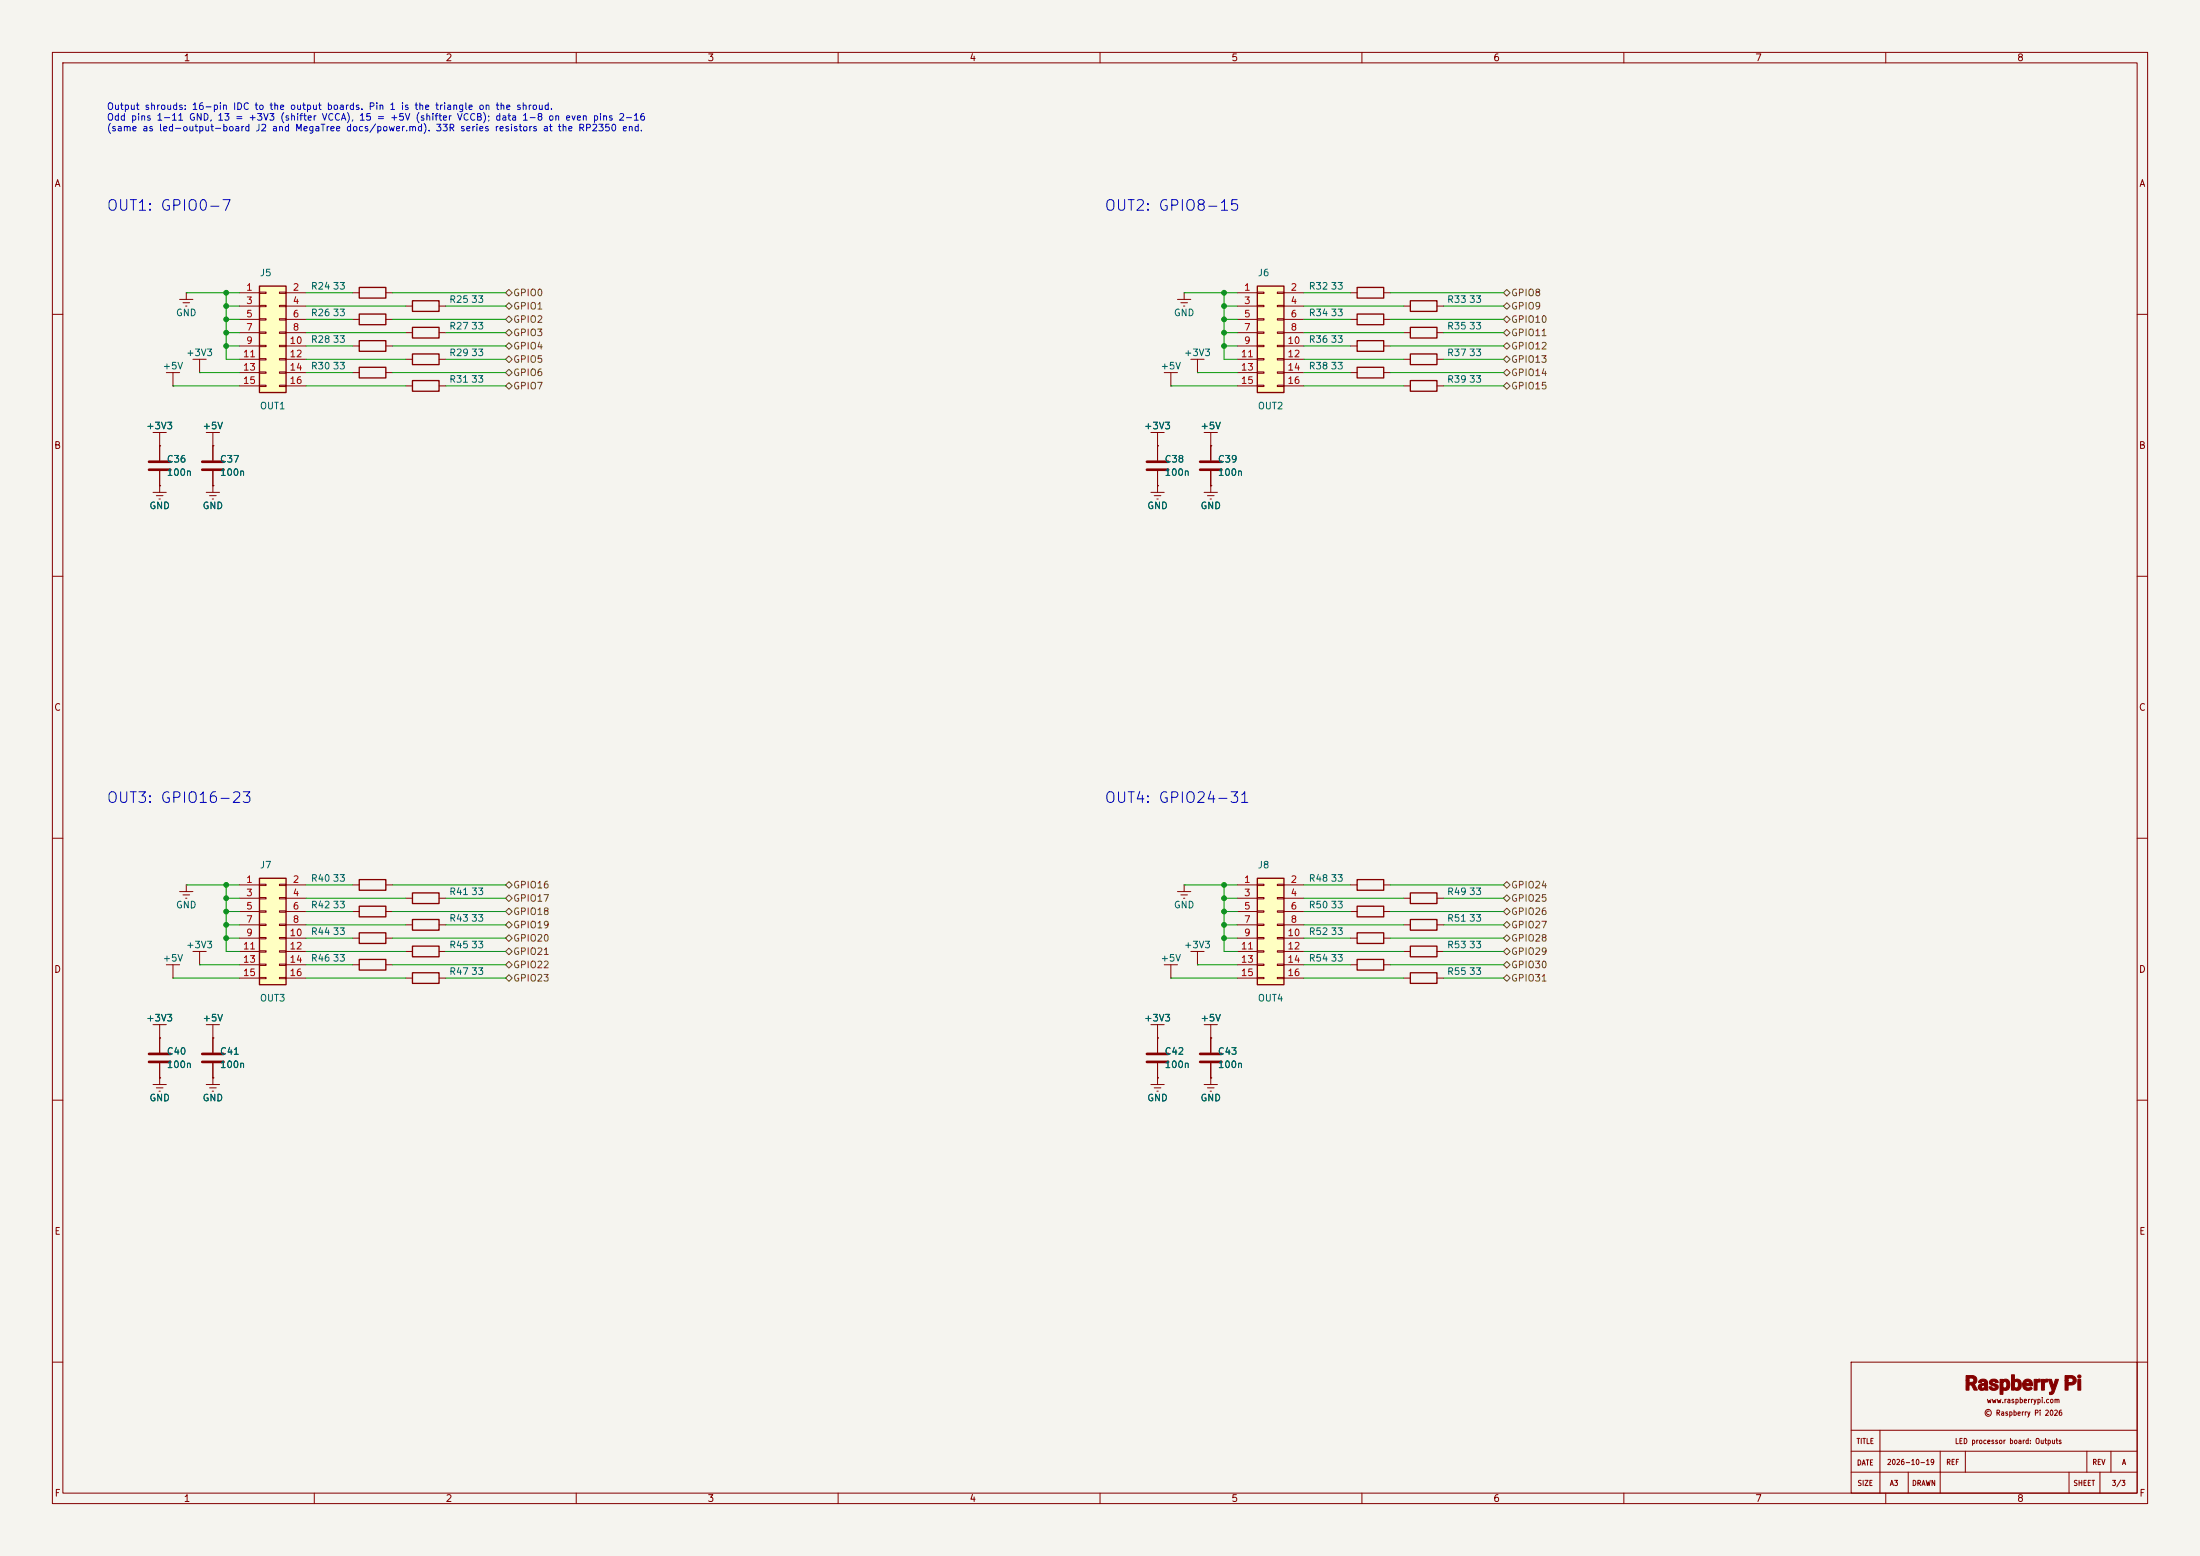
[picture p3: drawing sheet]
<svg xmlns="http://www.w3.org/2000/svg" width="420mm" height="297mm" viewBox="0 0 420 297" stroke-linecap="round" stroke-linejoin="round" font-family="sans-serif">
<path d="M0 0h420v297h-420z" fill="#f5f4ef" stroke="#f5f4ef" stroke-width=".19"/>
<g fill="none" stroke="#840000" stroke-width=".19">
<path d="M10 10h400v277h-400zM12 12h396v273h-396zM60 10v2M110 10v2M160 10v2M210 10v2M260 10v2M310 10v2M360 10v2M10 60h2M408 60h2M219.7 94h2.5"/>
<path d="M220.3 94.6h1.3M220.9 95.3h.2M221 92.7h.1M221 92.7v1.3M229.9 94h2.5M230.5 94.6h1.3M231 95.3h.3M231.1 92.7h.1M231.1 92.7v1.3M10 110h2M408 110h2M10 160h2"/>
<path d="M408 160h2M67.3 174h1.3M67.3 168.9h1.3M67.3 179.1h1.3M73.7 174h1.2M73.7 168.9h1.2M73.7 179.1h1.2M77.5 176.5h1.2M77.5 171.5h1.2M83.8 176.5h1.3M83.8 171.5h1.3M224.8 170.2h2.5"/>
<path d="M225.4 170.8h1.3M225.9 171.5h.3M226.1 168.9h.1M226.1 168.9v1.3M257.8 168.9h1.3M257.8 179.1h1.3M264.2 168.9h1.2M264.2 179.1h1.2M268 176.5h1.2M268 171.5h1.2M274.3 176.5h1.3M274.3 171.5h1.3"/>
<path d="M67.3 184.2h1.3M73.7 184.2h1.2M77.5 181.6h1.2M77.5 186.7h1.2M83.8 181.6h1.3M83.8 186.7h1.3M219.7 195.6h2.5M221 198.1h.1M221 195.6v5.3M222.2 184.2h2.6M223.5 186.7h.1M223.5 184.2v2.5"/>
<path d="M227.3 181.6h2.6M228.6 184.2h.1M228.6 181.6v2.6M229.9 195.6h2.5M231.1 198.1h.1M231.1 195.6v5.3M257.8 184.2h1.3M264.2 184.2h1.2M268 181.6h1.2M268 186.7h1.2M274.3 181.6h1.3M274.3 186.7h1.3"/>
<path d="M10 210h2M219.7 207h2.5M220.3 207.6h1.3M220.9 208.3h.2M221 205.7h.1M221 202.9v4.1M229.9 207h2.5M230.5 207.6h1.3M231 208.3h.3M231.1 205.7h.1M231.1 202.9v4.1M408 210h2"/>
<path d="M10 260h2M353.4 260h54.6v25h-54.6zM353.4 273h54.6M353.4 277h54.6M358.9 273v12M370.4 277v8M375.2 277v4M398.4 277v4M403 277v4M408 260h2M60 285v2M110 285v2"/>
<path d="M160 285v2M210 285v2M260 285v2M310 285v2M353.4 281h54.6M360 285v2M364.3 281v4M395 281v4M400.9 281v4"/>
</g>
<g fill="#840000" stroke="#840000" stroke-width=".19">
<path d="M391.1 263.3h.4a1.28 1.28 0 0 1 .5 1.1l.2-.6a.48 .48 0 0 1 .2-.5 .48 .48 0 0 1 .5 0l-.1 .6a4.7 4.7 0 0 1-1.1 2.3l-.4-.1-.1-.4h.4l.2-.3z"/>
<path d="M381.8 263.3h.5l.1 .1a.81 .81 0 0 1 .9-.1 .81 .81 0 0 1 .4 .9 .85 .85 0 0 1-.3 1 .85 .85 0 0 1-1 0v.9h-.6v-2.2h.6v.4a.43 .43 0 0 0 .4 .6 .43 .43 0 0 0 .3-.6 .43 .43 0 0 0-.2-.5 .43 .43 0 0 0-.5 .1h-.6z"/>
<path d="M377.9 263.5a.92 .92 0 0 1 1.1-.2 .92 .92 0 0 1 .4 1.1l.1 1-.5-.1-.1-.1a.72 .72 0 0 1-.8 .2 .72 .72 0 0 1-.4-.7h.5a.33 .33 0 0 0 .4 .2 .33 .33 0 0 0 .3-.3v-.2a.43 .43 0 0 0-.7 .3h-.5a.85 .85 0 0 1 1.2-.6 .32 .32 0 0 0-.2-.4 .32 .32 0 0 0-.4 .2h-.6z"/>
<path d="M379.9 263.5a.88 .88 0 0 1 1.5 .4h-.4a.29 .29 0 0 0-.4-.2 .29 .29 0 0 0-.2 .3l.3 .1a.67 .67 0 0 1 .8 .8 .67 .67 0 0 1-1 .5 .74 .74 0 0 1-.8-.7h.5a.31 .31 0 0 0 .4 .4 .31 .31 0 0 0 .2-.5h-.1a.75 .75 0 0 1-.9-1z"/>
<path d="M384 262.4h.6v1a.83 .83 0 0 1 1 0 .83 .83 0 0 1 .3 .9 .82 .82 0 0 1-.4 1 .82 .82 0 0 1-1-.1v.1h-.5v-1.1h.6v.5a.43 .43 0 0 0 .5 .2 .43 .43 0 0 0 .2-.6 .42 .42 0 0 0-.3-.6 .42 .42 0 0 0-.4 .5h-.6z"/>
<path d="M386.4 263.5a.96 .96 0 0 1 1.2-.1 .96 .96 0 0 1 .4 1.1h-1.3a.63 .63 0 0 0 1 .3h.1a.3 .3 0 0 1 .1 .4 .3 .3 0 0 1-.4 .1 1.04 1.04 0 0 1-1.1-.2 1.04 1.04 0 0 1-.3-1h1.3a.37 .37 0 0 0-.3-.4 .37 .37 0 0 0-.4 .4h-.6z"/>
<path d="M375.3 262.6h.6a1.02 1.02 0 0 1 1.1 .1 1.02 1.02 0 0 1 .4 1l-.5 .5 .6 1.1h-.6l-.5-.9-.5-.1v1.1h-.6v-2h.6v.2a.27 .27 0 0 0 .1 .3 .27 .27 0 0 0 .3 0 .43 .43 0 0 0 .5-.6 .43 .43 0 0 0-.6-.3h-.3v.4h-.6z"/>
<path d="M388.3 263.3h.5l.1 .2a.33 .33 0 0 1 .3-.3 .33 .33 0 0 1 .3 .2v.4l-.6 .2v1.3l-.6 .1z"/>
<path d="M389.7 263.3h.6v.2a.33 .33 0 0 1 .2-.3 .33 .33 0 0 1 .4 .2v.4l-.6 .2v1.3h-.5z"/>
<path d="M394.2 262.6h.7a1.02 1.02 0 0 1 1.2 .3 1.02 1.02 0 0 1 0 1.2l-.4 .2-.9 .1v1l-.6-.1v-1.8h.6v.4h.3a.46 .46 0 0 0 .7-.5 .46 .46 0 0 0-.7-.4h-.3v.5h-.6z"/>
<path d="M396.7 263.3h.5v2.1l-.5-.1z"/>
<circle cx="396.9" cy="262.7" r=".3"/>
</g>
<g fill="none" stroke="#840000" stroke-width=".25">
<path d="M68.6 173h5.1v2h-5.1zM68.6 167.9h5.1v2h-5.1zM68.6 178.1h5.1v2h-5.1zM78.7 175.5h5.1v2h-5.1zM78.7 170.4h5.1v2.1h-5.1zM259.1 167.9h5.1v2h-5.1zM259.1 178.1h5.1v2h-5.1zM269.2 175.5h5.1v2h-5.1zM269.2 170.4h5.1v2.1h-5.1zM68.6 183.1h5.1v2.1h-5.1zM78.7 180.6h5.1v2h-5.1zM78.7 185.7h5.1v2h-5.1z"/>
<path d="M259.1 183.1h5.1v2.1h-5.1zM269.2 185.7h5.1v2h-5.1zM269.2 180.6h5.1v2h-5.1z"/>
</g>
<path d="M218.9 201.2h4.1M218.9 202.7h4.1M229.1 201.2h4.1M229.1 202.7h4.1" fill="none" stroke="#840000" stroke-width=".51"/>
<path d="M240 167.6h5.1v20.4h-5.1z" fill="#ffffc2"/>
<path d="M78.7 72.6h5.1v2.1h-5.1zM78.7 67.6h5.1v2h-5.1zM240 167.6h5.1v20.4h-5.1z" fill="none" stroke="#840000" stroke-width=".25"/>
<g fill="none" stroke="#840000" stroke-width=".19">
<path d="M77.5 73.7h1.2M77.5 68.6h1.2M83.8 73.7h1.3M83.8 68.6h1.3M219.7 82.6h2.5M221 85.1h.1M221 82.6v5.3M221 89.9v2.8M229.9 82.6h2.5M231.1 85.1h.1M231.1 82.6v5.3M231.1 89.9v2.8"/>
<path d="M236.2 168.9h3.8M236.2 171.5h3.8M236.2 174h3.8M236.2 176.5h3.8M236.2 179.1h3.8M240 168.8h1.3v.2h-1.3zM240 171.3h1.3v.3h-1.3zM240 173.9h1.3v.2h-1.3zM240 176.4h1.3v.3h-1.3zM240 178.9h1.3v.3h-1.3zM243.8 168.8h1.3v.2h-1.3zM243.8 171.3h1.3v.3h-1.3z"/>
<path d="M243.8 173.9h1.3v.2h-1.3zM243.8 176.4h1.3v.3h-1.3zM243.8 178.9h1.3v.3h-1.3zM245.1 168.9h3.8M245.1 171.5h3.8M245.1 174h3.8M245.1 176.5h3.8M245.1 179.1h3.8M39.4 195.6h2.5M40.6 198.1h.1M40.6 195.6v2.5M236.2 181.6h3.8"/>
<path d="M236.2 184.2h3.8M236.2 186.7h3.8M240 181.5h1.3v.2h-1.3zM240 184h1.3v.3h-1.3zM240 186.6h1.3v.2h-1.3zM243.8 181.5h1.3v.2h-1.3zM243.8 184h1.3v.3h-1.3zM243.8 186.6h1.3v.2h-1.3zM245.1 181.6h3.8M245.1 184.2h3.8M245.1 186.7h3.8"/>
</g>
<path d="M218.9 88.1h4.1M218.9 89.7h4.1M229.1 88.1h4.1M229.1 89.7h4.1" fill="none" stroke="#840000" stroke-width=".51"/>
<path d="M240 54.6h5.1v20.3h-5.1z" fill="#ffffc2"/>
<path d="M240 54.6h5.1v20.3h-5.1zM259.1 173h5.1v2h-5.1z" fill="none" stroke="#840000" stroke-width=".25"/>
<g fill="none" stroke="#840000" stroke-width=".19">
<path d="M224.8 57.2h2.5M225.4 57.8h1.3M225.9 58.4h.3M226.1 55.9h.1M226.1 55.9v1.3M236.2 55.9h3.8M236.2 58.4h3.8M240 55.8h1.3v.2h-1.3zM240 58.3h1.3v.2h-1.3zM243.8 55.8h1.3v.2h-1.3zM243.8 58.3h1.3v.2h-1.3zM245.1 55.9h3.8"/>
<path d="M245.1 58.4h3.8M222.2 71.1h2.6M223.5 73.7h.1M223.5 71.1v2.6M227.3 68.6h2.6M228.6 71.1h.1M228.6 68.6v2.5M236.2 61h3.8M236.2 63.5h3.8M236.2 66h3.8M236.2 68.6h3.8M236.2 71.1h3.8"/>
<path d="M236.2 73.7h3.8M240 60.8h1.3v.3h-1.3zM240 63.4h1.3v.2h-1.3zM240 65.9h1.3v.3h-1.3zM240 68.5h1.3v.2h-1.3zM240 71h1.3v.2h-1.3zM240 73.5h1.3v.3h-1.3zM243.8 60.8h1.3v.3h-1.3zM243.8 63.4h1.3v.2h-1.3zM243.8 65.9h1.3v.3h-1.3zM243.8 68.5h1.3v.2h-1.3zM243.8 71h1.3v.2h-1.3z"/>
<path d="M243.8 73.5h1.3v.3h-1.3zM245.1 61h3.8M245.1 63.5h3.8M245.1 66h3.8M245.1 68.6h3.8M245.1 71.1h3.8M245.1 73.7h3.8M29.2 94h2.5M29.8 94.6h1.3M30.4 95.3h.2M30.5 92.7h.1M30.5 85.1v2.8"/>
<path d="M30.5 89.9v4.1M39.4 94h2.5M40 94.6h1.3M40.5 95.3h.3M40.6 92.7h.1M40.6 85.1v2.8M40.6 89.9v4.1M34.3 170.2h2.5M34.9 170.8h1.3M35.4 171.5h.3M35.6 168.9h.1M35.6 168.9v1.3"/>
<path d="M257.8 174h1.3M264.2 174h1.2M29.2 195.6h2.5M30.5 198.1h.1M30.5 195.6v5.3M31.7 184.2h2.6M33 186.7h.1M33 184.2v2.5M36.8 181.6h2.6M38.1 184.2h.1M38.1 181.6v2.6M40.6 198.1v2.8"/>
<path d="M29.2 207h2.5M29.8 207.6h1.3M30.4 208.3h.2M30.5 205.7h.1M30.5 202.9v4.1M39.4 207h2.5M40 207.6h1.3M40.5 208.3h.3M40.6 205.7h.1M40.6 202.9v4.1"/>
</g>
<path d="M28.4 88.1h4.1M28.4 89.7h4.1M38.6 88.1h4.1M38.6 89.7h4.1M28.4 201.2h4.1M28.4 202.7h4.1M38.6 201.2h4.1M38.6 202.7h4.1" fill="none" stroke="#840000" stroke-width=".51"/>
<path d="M49.5 167.6h5.1v20.4h-5.1z" fill="#ffffc2"/>
<path d="M49.5 167.6h5.1v20.4h-5.1z" fill="none" stroke="#840000" stroke-width=".25"/>
<g fill="none" stroke="#840000" stroke-width=".19">
<path d="M45.7 168.9h3.8M45.7 171.5h3.8M45.7 174h3.8M45.7 176.5h3.8M45.7 179.1h3.8M49.5 168.8h1.3v.2h-1.3zM49.5 171.3h1.3v.3h-1.3zM49.5 173.9h1.3v.2h-1.3zM49.5 176.4h1.3v.3h-1.3zM49.5 178.9h1.3v.3h-1.3zM53.3 168.8h1.3v.2h-1.3zM53.3 171.3h1.3v.3h-1.3z"/>
<path d="M53.3 173.9h1.3v.2h-1.3zM53.3 176.4h1.3v.3h-1.3zM53.3 178.9h1.3v.3h-1.3zM54.6 168.9h3.8M54.6 171.5h3.8M54.6 174h3.8M54.6 176.5h3.8M54.6 179.1h3.8M45.7 181.6h3.8M45.7 184.2h3.8M45.7 186.7h3.8M49.5 181.5h1.3v.2h-1.3z"/>
<path d="M49.5 184h1.3v.3h-1.3zM49.5 186.6h1.3v.2h-1.3zM53.3 181.5h1.3v.2h-1.3zM53.3 184h1.3v.3h-1.3zM53.3 186.6h1.3v.2h-1.3zM54.6 181.6h3.8M54.6 184.2h3.8M54.6 186.7h3.8"/>
</g>
<path d="M49.5 54.6h5.1v20.3h-5.1z" fill="#ffffc2"/>
<g fill="none" stroke="#840000" stroke-width=".25">
<path d="M49.5 54.6h5.1v20.3h-5.1zM68.6 59.9h5.1v2.1h-5.1zM68.6 54.9h5.1v2h-5.1zM78.7 57.4h5.1v2h-5.1zM259.1 59.9h5.1v2.1h-5.1zM259.1 54.9h5.1v2h-5.1zM269.2 57.4h5.1v2h-5.1zM68.6 70.1h5.1v2h-5.1zM68.6 65h5.1v2.1h-5.1zM78.7 62.5h5.1v2h-5.1zM259.1 70.1h5.1v2h-5.1zM259.1 65h5.1v2.1h-5.1z"/>
<path d="M269.2 67.6h5.1v2h-5.1zM269.2 62.5h5.1v2h-5.1zM269.2 72.6h5.1v2.1h-5.1z"/>
</g>
<g fill="none" stroke="#840000" stroke-width=".19">
<path d="M34.3 57.2h2.5M34.9 57.8h1.3M35.4 58.4h.3M35.6 55.9h.1M35.6 55.9v1.3M45.7 55.9h3.8M45.7 58.4h3.8M49.5 55.8h1.3v.2h-1.3zM49.5 58.3h1.3v.2h-1.3zM53.3 55.8h1.3v.2h-1.3zM53.3 58.3h1.3v.2h-1.3zM54.6 55.9h3.8"/>
<path d="M54.6 58.4h3.8M67.3 55.9h1.3M73.7 55.9h1.2M77.5 58.4h1.2M83.8 58.4h1.3M257.8 55.9h1.3M264.2 55.9h1.2M268 58.4h1.2M274.3 58.4h1.3M31.7 71.1h2.6M33 73.7h.1M33 71.1v2.6"/>
<path d="M36.8 68.6h2.6M38.1 71.1h.1M38.1 68.6v2.5M45.7 61h3.8M45.7 63.5h3.8M45.7 66h3.8M45.7 68.6h3.8M45.7 71.1h3.8M45.7 73.7h3.8M49.5 60.8h1.3v.3h-1.3zM49.5 63.4h1.3v.2h-1.3zM49.5 65.9h1.3v.3h-1.3z"/>
<path d="M49.5 68.5h1.3v.2h-1.3zM49.5 71h1.3v.2h-1.3zM49.5 73.5h1.3v.3h-1.3zM53.3 60.8h1.3v.3h-1.3zM53.3 63.4h1.3v.2h-1.3zM53.3 65.9h1.3v.3h-1.3zM53.3 68.5h1.3v.2h-1.3zM53.3 71h1.3v.2h-1.3zM53.3 73.5h1.3v.3h-1.3zM54.6 61h3.8M54.6 63.5h3.8M54.6 66h3.8"/>
<path d="M54.6 68.6h3.8M54.6 71.1h3.8M54.6 73.7h3.8M67.3 61h1.3M67.3 66h1.3M67.3 71.1h1.3M73.7 61h1.2M73.7 66h1.2M73.7 71.1h1.2M77.5 63.5h1.2M83.8 63.5h1.3M257.8 61h1.3"/>
<path d="M257.8 66h1.3M257.8 71.1h1.3M264.2 61h1.2M264.2 66h1.2M264.2 71.1h1.2M268 63.5h1.2M268 68.6h1.2M268 73.7h1.2M274.3 63.5h1.3M274.3 68.6h1.3M274.3 73.7h1.3M29.2 82.6h2.5"/>
<path d="M30.5 85.1h.1M30.5 92.7h.1M30.5 82.6v5.3M30.5 89.9v2.8M39.4 82.6h2.5M40.6 85.1h.1M40.6 92.7h.1M40.6 82.6v5.3M40.6 89.9v2.8M221 92.7h.1M221 85.1h.1M221 85.1v2.8"/>
<path d="M221 89.9v2.8M231.1 92.7h.1M231.1 85.1h.1M231.1 85.1v2.8M231.1 89.9v2.8M30.5 198.1h.1M30.5 198.1v2.8M40.6 198.1h.1M40.6 198.1v2.8M221 198.1h.1M221 198.1v2.8M231.1 198.1h.1"/>
<path d="M231.1 198.1v2.8M30.5 205.7h.1M30.5 202.9v2.8M40.6 205.7h.1M40.6 202.9v2.8M221 205.7h.1M221 202.9v2.8M231.1 205.7h.1M231.1 202.9v2.8"/>
</g>
<g fill="none" stroke="#725600" stroke-width=".19">
<path d="M96.5 55.9l.7-.7 .6 .7-.6 .6zM96.5 58.4l.7-.6 .6 .6-.6 .7zM287 58.4l.7-.6 .6 .6-.6 .7zM287 55.9l.7-.7 .6 .7-.6 .6zM96.5 73.7l.7-.7 .6 .7-.6 .6zM96.5 71.1l.7-.6 .6 .6-.6 .7zM96.5 68.6l.7-.7 .6 .7-.6 .6zM96.5 66l.7-.6 .6 .6-.6 .7zM96.5 61l.7-.7 .6 .7-.6 .6zM97.2 62.9l.6 .6-.6 .6-.7-.6zM287 66l.7-.6 .6 .6-.6 .7zM287 61l.7-.7 .6 .7-.6 .6z"/>
<path d="M287 63.5l.7-.6 .6 .6-.6 .6zM287 68.6l.7-.7 .6 .7-.6 .6zM287 71.1l.7-.6 .6 .6-.6 .7zM287 73.7l.7-.7 .6 .7-.6 .6zM96.5 171.5l.7-.7 .6 .7-.6 .6zM96.5 168.9l.7-.6 .6 .6-.6 .6zM96.5 179.1l.7-.7 .6 .7-.6 .6zM96.5 176.5l.7-.6 .6 .6-.6 .7zM96.5 174l.7-.6 .6 .6-.6 .6zM287 174l.7-.6 .6 .6-.6 .6zM287 171.5l.7-.7 .6 .7-.6 .6zM287 168.9l.7-.6 .6 .6-.6 .6z"/>
<path d="M287 176.5l.7-.6 .6 .6-.6 .7zM287 179.1l.7-.7 .6 .7-.6 .6zM96.5 184.2l.7-.7 .6 .7-.6 .6zM96.5 181.6l.7-.6 .6 .6-.6 .6zM96.5 186.7l.7-.6 .6 .6-.6 .6zM287 186.7l.7-.6 .6 .6-.6 .6zM287 181.6l.7-.6 .6 .6-.6 .6zM287 184.2l.7-.7 .6 .7-.6 .6z"/>
</g>
<g fill="none" stroke="#009600" stroke-width=".19">
<path d="M35.6 55.9h10.1M43.2 55.9v12.7h2.5M43.2 58.4h2.5M58.4 58.4h19.1M58.4 55.9h8.9M74.9 55.9h21.6M85.1 58.4h11.4M226.1 55.9h10.1M233.7 58.4h2.5M233.7 55.9v12.7h2.5M248.9 58.4h19.1M248.9 55.9h8.9"/>
<path d="M265.4 55.9h21.6M275.6 58.4h11.4M33 73.7h12.7M38.1 71.1h7.6M43.2 66h2.5M43.2 61h2.5M43.2 63.5h2.5M58.4 73.7h19.1M58.4 66h8.9M58.4 61h8.9M58.4 63.5h19.1M58.4 68.6h19.1"/>
<path d="M58.4 71.1h8.9M74.9 66h21.6M74.9 61h21.6M74.9 71.1h21.6M85.1 73.7h11.4M85.1 63.5h11.4M85.1 68.6h11.4M223.5 73.7h12.7M228.6 71.1h7.6M233.7 66h2.5M233.7 61h2.5M233.7 63.5h2.5"/>
<path d="M248.9 73.7h19.1M248.9 66h8.9M248.9 61h8.9M248.9 63.5h19.1M248.9 68.6h19.1M248.9 71.1h8.9M265.4 66h21.6M265.4 61h21.6M265.4 71.1h21.6M275.6 73.7h11.4M275.6 63.5h11.4M275.6 68.6h11.4"/>
<path d="M35.6 168.9h10.1M43.2 168.9v12.7h2.5M43.2 179.1h2.5M43.2 171.5h2.5M43.2 174h2.5M43.2 176.5h2.5M58.4 179.1h8.9M58.4 168.9h8.9M58.4 171.5h19.1M58.4 174h8.9M58.4 176.5h19.1M74.9 179.1h21.6"/>
<path d="M74.9 168.9h21.6M74.9 174h21.6M85.1 171.5h11.4M85.1 176.5h11.4M226.1 168.9h10.1M233.7 179.1h2.5M233.7 168.9v12.7h2.5M233.7 171.5h2.5M233.7 174h2.5M233.7 176.5h2.5M248.9 179.1h8.9M248.9 168.9h8.9"/>
<path d="M248.9 171.5h19.1M248.9 174h8.9M248.9 176.5h19.1M265.4 179.1h21.6M265.4 168.9h21.6M265.4 174h21.6M275.6 171.5h11.4M275.6 176.5h11.4M33 186.7h12.7M38.1 184.2h7.6M58.4 186.7h19.1M58.4 184.2h8.9"/>
<path d="M58.4 181.6h19.1M74.9 184.2h21.6M85.1 186.7h11.4M85.1 181.6h11.4M223.5 186.7h12.7M228.6 184.2h7.6M248.9 186.7h19.1M248.9 184.2h8.9M248.9 181.6h19.1M265.4 184.2h21.6M275.6 186.7h11.4M275.6 181.6h11.4"/>
</g>
<g fill="#009600" stroke="#009600" stroke-width=".19">
<circle cx="233.7" cy="168.9" r=".46"/>
<circle cx="233.7" cy="179.1" r=".46"/>
<circle cx="233.7" cy="171.5" r=".46"/>
<circle cx="233.7" cy="174" r=".46"/>
<circle cx="233.7" cy="176.5" r=".46"/>
<circle cx="43.2" cy="58.4" r=".46"/>
<circle cx="43.2" cy="61" r=".46"/>
<circle cx="43.2" cy="63.5" r=".46"/>
<circle cx="43.2" cy="55.9" r=".46"/>
<circle cx="43.2" cy="66" r=".46"/>
<circle cx="43.2" cy="168.9" r=".46"/>
<circle cx="43.2" cy="179.1" r=".46"/>
<circle cx="43.2" cy="171.5" r=".46"/>
<circle cx="43.2" cy="174" r=".46"/>
<circle cx="43.2" cy="176.5" r=".46"/>
<circle cx="233.7" cy="66" r=".46"/>
<circle cx="233.7" cy="58.4" r=".46"/>
<circle cx="233.7" cy="61" r=".46"/>
<circle cx="233.7" cy="63.5" r=".46"/>
<circle cx="233.7" cy="55.9" r=".46"/>
</g>
<g font-size="2" fill="#0000c2">
<text x="20.2" y="40.7">OUT1: GPIO0-7</text>
<text x="210.7" y="40.7">OUT2: GPIO8-15</text>
<text x="20.2" y="153.8">OUT3: GPIO16-23</text>
<text x="210.7" y="153.8">OUT4: GPIO24-31</text>
</g>
<g font-size="1.3" fill="#840000">
<text x="35" y="12">1</text>
<text x="85" y="12">2</text>
<text x="135" y="12">3</text>
<text x="185" y="12">4</text>
<text x="235" y="12">5</text>
<text x="285" y="12">6</text>
<text x="335" y="12">7</text>
<text x="385" y="12">8</text>
<text x="10.3" y="36">A</text>
<text x="408.3" y="36">A</text>
<text x="10.2" y="86">B</text>
<text x="408.2" y="86">B</text>
<text x="10.2" y="136">C</text>
<text x="408.2" y="136">C</text>
<text x="10.2" y="186">D</text>
<text x="408.2" y="186">D</text>
<text x="10.3" y="236">E</text>
<text x="408.3" y="236">E</text>
<text x="10.3" y="286">F</text>
<text x="35" y="287">1</text>
<text x="85" y="287">2</text>
<text x="135" y="287">3</text>
<text x="185" y="287">4</text>
<text x="235" y="287">5</text>
<text x="285" y="287">6</text>
<text x="335" y="287">7</text>
<text x="385" y="287">8</text>
<text x="408.3" y="286">F</text>
</g>
<g font-size="1.3" fill="#0000c2">
<text x="20.3" y="21.3">Output shrouds: 16-pin IDC to the output boards. Pin 1 is the triangle on the shroud.</text>
<text x="20.3" y="23.3">Odd pins 1-11 GND, 13 = +3V3 (shifter VCCA), 15 = +5V (shifter VCCB); data 1-8 on even pins 2-16</text>
<text x="20.3" y="25.4">(same as led-output-board J2 and MegaTree docs/power.md). 33R series resistors at the RP2350 end.</text>
</g>
<g font-size="1.3" fill="#006464">
<text x="49.5" y="53">J5</text>
<text x="240" y="53">J6</text>
<text x="59.2" y="55.6">R24</text>
<text x="63.4" y="55.6">33</text>
<text x="85.7" y="58.1">R25</text>
<text x="89.8" y="58.1">33</text>
<text x="249.7" y="55.6">R32</text>
<text x="253.9" y="55.6">33</text>
<text x="276.2" y="58.1">R33</text>
<text x="280.3" y="58.1">33</text>
<text x="33.5" y="60.7">GND</text>
<text x="59.2" y="65.7">R28</text>
<text x="59.2" y="60.7">R26</text>
<text x="63.4" y="65.7">33</text>
<text x="63.4" y="60.7">33</text>
<text x="85.7" y="63.2">R27</text>
<text x="89.8" y="63.2">33</text>
<text x="224" y="60.7">GND</text>
<text x="249.7" y="60.7">R34</text>
<text x="249.7" y="65.7">R36</text>
<text x="253.9" y="60.7">33</text>
<text x="253.9" y="65.7">33</text>
<text x="276.2" y="63.2">R35</text>
<text x="280.3" y="63.2">33</text>
<text x="31" y="70.8">+5V</text>
<text x="35.4" y="68.3">+3V3</text>
<text x="59.2" y="70.8">R30</text>
<text x="63.4" y="70.8">33</text>
<text x="85.7" y="68.3">R29</text>
<text x="89.8" y="68.3">33</text>
<text x="221.5" y="70.8">+5V</text>
<text x="225.9" y="68.3">+3V3</text>
<text x="249.7" y="70.8">R38</text>
<text x="253.9" y="70.8">33</text>
<text x="276.2" y="68.3">R37</text>
<text x="280.3" y="68.3">33</text>
<text x="85.7" y="73.4">R31</text>
<text x="89.8" y="73.4">33</text>
<text x="276.2" y="73.4">R39</text>
<text x="280.3" y="73.4">33</text>
<text x="27.8" y="82.2">+3V3</text>
<text x="38.6" y="82.2">+5V</text>
<text x="49.5" y="78.4">OUT1</text>
<text x="218.3" y="82.2">+3V3</text>
<text x="229.1" y="82.2">+5V</text>
<text x="240" y="78.4">OUT2</text>
<text x="31.7" y="88.6">C36</text>
<text x="41.9" y="88.6">C37</text>
<text x="222.2" y="88.6">C38</text>
<text x="232.4" y="88.6">C39</text>
<text x="31.7" y="91.1">100n</text>
<text x="41.9" y="91.1">100n</text>
<text x="222.2" y="91.1">100n</text>
<text x="232.4" y="91.1">100n</text>
<text x="28.4" y="97.5">GND</text>
<text x="38.6" y="97.5">GND</text>
<text x="218.9" y="97.5">GND</text>
<text x="229.1" y="97.5">GND</text>
<text x="49.5" y="166.1">J7</text>
<text x="240" y="166.1">J8</text>
<text x="33.5" y="173.7">GND</text>
<text x="59.2" y="173.7">R42</text>
<text x="59.2" y="168.6">R40</text>
<text x="63.4" y="173.7">33</text>
<text x="63.4" y="168.6">33</text>
<text x="85.7" y="171.1">R41</text>
<text x="89.8" y="171.1">33</text>
<text x="224" y="173.7">GND</text>
<text x="249.7" y="168.6">R48</text>
<text x="249.7" y="173.7">R50</text>
<text x="253.9" y="168.6">33</text>
<text x="253.9" y="173.7">33</text>
<text x="276.2" y="171.1">R49</text>
<text x="280.3" y="171.1">33</text>
<text x="59.2" y="178.8">R44</text>
<text x="63.4" y="178.8">33</text>
<text x="85.7" y="176.2">R43</text>
<text x="89.8" y="176.2">33</text>
<text x="249.7" y="178.8">R52</text>
<text x="253.9" y="178.8">33</text>
<text x="276.2" y="176.2">R51</text>
<text x="280.3" y="176.2">33</text>
<text x="31" y="183.8">+5V</text>
<text x="35.4" y="181.3">+3V3</text>
<text x="59.2" y="183.8">R46</text>
<text x="63.4" y="183.8">33</text>
<text x="85.7" y="181.3">R45</text>
<text x="89.8" y="181.3">33</text>
<text x="221.5" y="183.8">+5V</text>
<text x="225.9" y="181.3">+3V3</text>
<text x="249.7" y="183.8">R54</text>
<text x="253.9" y="183.8">33</text>
<text x="276.2" y="181.3">R53</text>
<text x="280.3" y="181.3">33</text>
<text x="49.5" y="191.5">OUT3</text>
<text x="85.7" y="186.4">R47</text>
<text x="89.8" y="186.4">33</text>
<text x="240" y="191.5">OUT4</text>
<text x="276.2" y="186.4">R55</text>
<text x="280.3" y="186.4">33</text>
<text x="27.8" y="195.3">+3V3</text>
<text x="38.6" y="195.3">+5V</text>
<text x="218.3" y="195.3">+3V3</text>
<text x="229.1" y="195.3">+5V</text>
<text x="31.7" y="201.6">C40</text>
<text x="41.9" y="201.6">C41</text>
<text x="222.2" y="201.6">C42</text>
<text x="232.4" y="201.6">C43</text>
<text x="31.7" y="204.2">100n</text>
<text x="41.9" y="204.2">100n</text>
<text x="222.2" y="204.2">100n</text>
<text x="232.4" y="204.2">100n</text>
<text x="28.4" y="210.5">GND</text>
<text x="38.6" y="210.5">GND</text>
<text x="218.9" y="210.5">GND</text>
<text x="229.1" y="210.5">GND</text>
</g>
<g font-size="1.3" fill="#a90000">
<text x="46.9" y="55.8">1</text>
<text x="46.9" y="58.3">3</text>
<text x="55.8" y="55.8">2</text>
<text x="55.8" y="58.3">4</text>
<text x="237.4" y="55.8">1</text>
<text x="237.4" y="58.3">3</text>
<text x="246.3" y="55.8">2</text>
<text x="246.3" y="58.3">4</text>
<text x="46.9" y="60.9">5</text>
<text x="46.9" y="63.4">7</text>
<text x="46.9" y="66">9</text>
<text x="55.2" y="66">10</text>
<text x="55.8" y="60.9">6</text>
<text x="55.8" y="63.4">8</text>
<text x="237.4" y="60.9">5</text>
<text x="237.4" y="63.4">7</text>
<text x="237.4" y="66">9</text>
<text x="245.7" y="66">10</text>
<text x="246.3" y="60.9">6</text>
<text x="246.3" y="63.4">8</text>
<text x="46.3" y="68.5">11</text>
<text x="46.3" y="71">13</text>
<text x="55.2" y="68.5">12</text>
<text x="55.2" y="71">14</text>
<text x="236.8" y="68.5">11</text>
<text x="236.8" y="71">13</text>
<text x="245.7" y="68.5">12</text>
<text x="245.7" y="71">14</text>
<text x="46.3" y="73.6">15</text>
<text x="55.2" y="73.6">16</text>
<text x="236.8" y="73.6">15</text>
<text x="245.7" y="73.6">16</text>
<text x="46.9" y="168.8">1</text>
<text x="46.9" y="171.4">3</text>
<text x="46.9" y="173.9">5</text>
<text x="55.8" y="168.8">2</text>
<text x="55.8" y="171.4">4</text>
<text x="55.8" y="173.9">6</text>
<text x="237.4" y="168.8">1</text>
<text x="237.4" y="171.4">3</text>
<text x="237.4" y="173.9">5</text>
<text x="246.3" y="168.8">2</text>
<text x="246.3" y="171.4">4</text>
<text x="246.3" y="173.9">6</text>
<text x="46.9" y="176.4">7</text>
<text x="46.9" y="179">9</text>
<text x="55.2" y="179">10</text>
<text x="55.8" y="176.4">8</text>
<text x="237.4" y="176.4">7</text>
<text x="237.4" y="179">9</text>
<text x="245.7" y="179">10</text>
<text x="246.3" y="176.4">8</text>
<text x="46.3" y="181.5">11</text>
<text x="46.3" y="184.1">13</text>
<text x="55.2" y="181.5">12</text>
<text x="55.2" y="184.1">14</text>
<text x="236.8" y="181.5">11</text>
<text x="236.8" y="184.1">13</text>
<text x="245.7" y="181.5">12</text>
<text x="245.7" y="184.1">14</text>
<text x="46.3" y="186.6">15</text>
<text x="55.2" y="186.6">16</text>
<text x="236.8" y="186.6">15</text>
<text x="245.7" y="186.6">16</text>
</g>
<g font-size="1.3" fill="#725600">
<text x="97.9" y="56.8">GPIO0</text>
<text x="97.9" y="59.4">GPIO1</text>
<text x="288.4" y="59.4">GPIO9</text>
<text x="288.4" y="56.8">GPIO8</text>
<text x="97.9" y="64.5">GPIO3</text>
<text x="97.9" y="61.9">GPIO2</text>
<text x="288.4" y="61.9">GPIO10</text>
<text x="288.4" y="64.5">GPIO11</text>
<text x="97.9" y="69.5">GPIO5</text>
<text x="97.9" y="67">GPIO4</text>
<text x="288.4" y="67">GPIO12</text>
<text x="288.4" y="69.5">GPIO13</text>
<text x="97.9" y="74.6">GPIO7</text>
<text x="97.9" y="72.1">GPIO6</text>
<text x="288.4" y="72.1">GPIO14</text>
<text x="288.4" y="74.6">GPIO15</text>
<text x="97.9" y="172.4">GPIO17</text>
<text x="97.9" y="169.9">GPIO16</text>
<text x="288.4" y="172.4">GPIO25</text>
<text x="288.4" y="169.9">GPIO24</text>
<text x="97.9" y="177.5">GPIO19</text>
<text x="97.9" y="175">GPIO18</text>
<text x="288.4" y="175">GPIO26</text>
<text x="288.4" y="177.5">GPIO27</text>
<text x="97.9" y="185.1">GPIO22</text>
<text x="97.9" y="182.6">GPIO21</text>
<text x="97.9" y="180">GPIO20</text>
<text x="288.4" y="180">GPIO28</text>
<text x="288.4" y="182.6">GPIO29</text>
<text x="288.4" y="185.1">GPIO30</text>
<text x="97.9" y="187.7">GPIO23</text>
<text x="288.4" y="187.7">GPIO31</text>
</g>
<g font-size="1" fill="#840000">
<text x="379.2" y="268.1">www.raspberrypi.com</text>
<text x="354.3" y="275.9">TITLE</text>
<text x="373.1" y="275.9">LED processor board: Outputs</text>
<text x="378.7" y="270.5">© Raspberry Pi 2026</text>
<text x="354.4" y="280">DATE</text>
<text x="360.2" y="279.9">2026-10-19</text>
<text x="371.5" y="279.9">REF</text>
<text x="399.4" y="279.9">REV</text>
<text x="405" y="279.9">A</text>
<text x="354.5" y="283.9">SIZE</text>
<text x="360.7" y="283.9">A3</text>
<text x="364.9" y="283.9">DRAWN</text>
<text x="395.7" y="283.9">SHEET</text>
<text x="403.1" y="283.9">3/3</text>
</g>
</svg>
